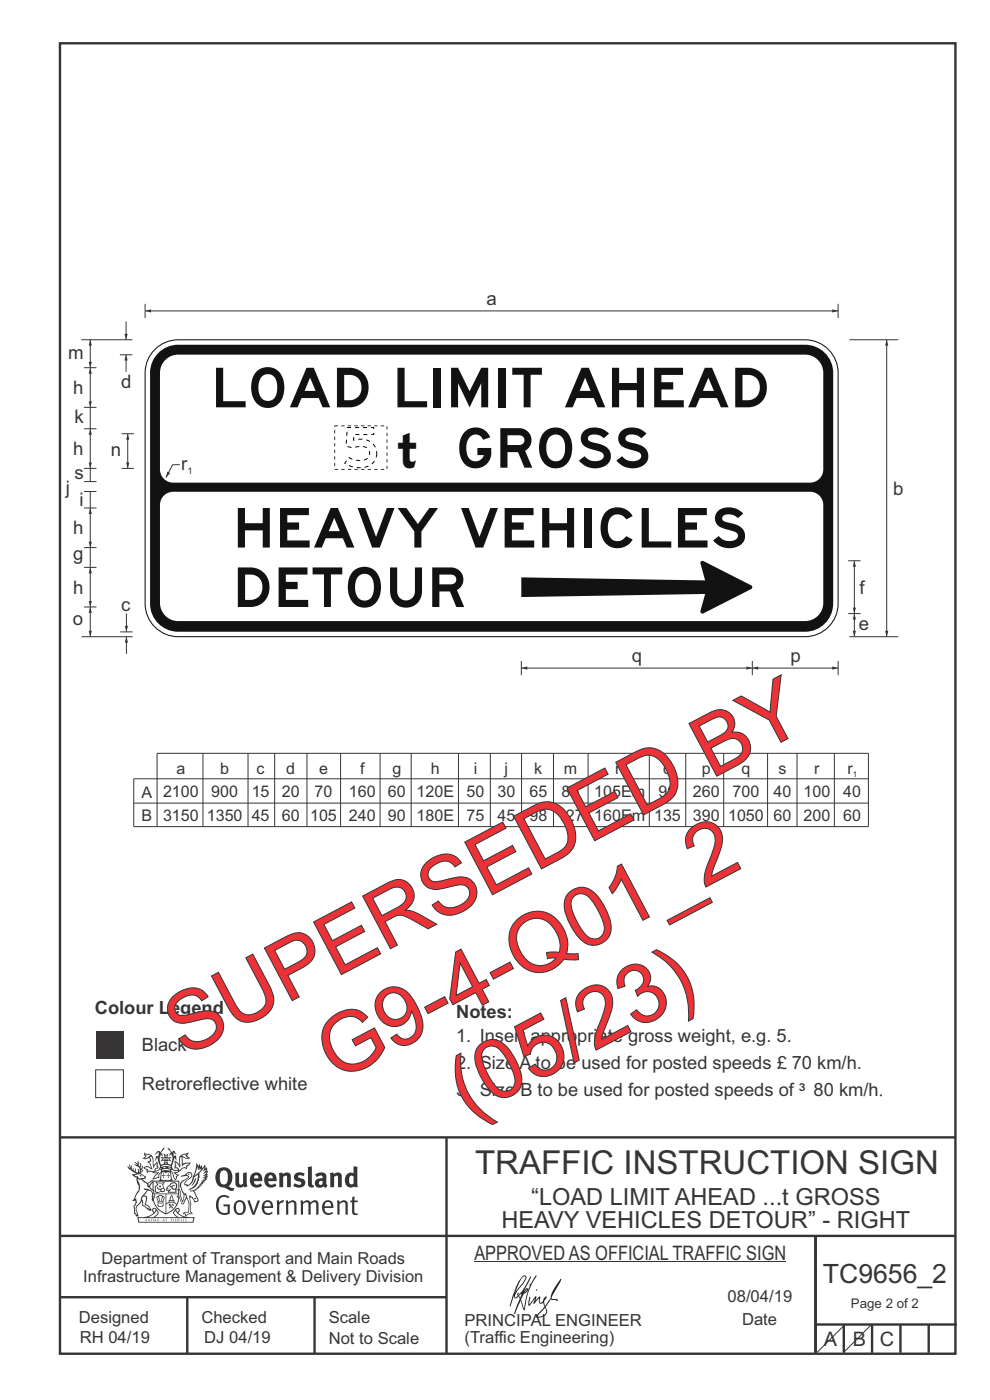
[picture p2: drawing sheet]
<svg xmlns="http://www.w3.org/2000/svg" width="210mm" height="297mm" viewBox="0 0 210 297" stroke-linecap="round" stroke-linejoin="round" font-family="sans-serif">
<path d="M26.8 135.1v3.6" fill="none" stroke="#373435" stroke-width=".21"/>
<path d="M26.8 135.1l.4 1.2h-.7z" fill="#373435"/>
<path d="M188.1 72.1v63" fill="none" stroke="#373435" stroke-width=".21"/>
<g fill="#373435">
<path d="M188.1 72.1l.3 1.2h-.6z"/>
<path d="M187.8 133.8h.6l-.3 1.3z"/>
</g>
<path d="M17.3 135.1h10.8M25.5 134.1h2.6M26.8 130.1v3.9" fill="none" stroke="#373435" stroke-width=".21"/>
<path d="M26.5 132.8h.7l-.4 1.2z" fill="#373435"/>
<path d="M25.4 75.3h2.7M26.7 68.2v3.9" fill="none" stroke="#373435" stroke-width=".21"/>
<path d="M26.4 70.8h.7l-.4 1.3z" fill="#373435"/>
<path d="M26.7 75.2v3.7" fill="none" stroke="#373435" stroke-width=".21"/>
<path d="M26.7 75.2l.4 1.3h-.7z" fill="#373435"/>
<path d="M17.3 72.1h10.8M19.1 128.8v6.3" fill="none" stroke="#373435" stroke-width=".21"/>
<g fill="#373435">
<path d="M19.1 128.8l.4 1.2h-.7z"/>
<path d="M18.8 133.8h.7l-.4 1.3z"/>
</g>
<path d="M17.8 128.8h2.7M19.1 120.4v8.4M180.2 135.1h10.3" fill="none" stroke="#373435" stroke-width=".21"/>
<g fill="#373435">
<path d="M19.1 120.4l.4 1.2h-.7z"/>
<path d="M18.8 127.5h.7l-.4 1.3z"/>
</g>
<path d="M30.8 64.5v3M17.8 120.4h2.7M181.2 130.2v4.9" fill="none" stroke="#373435" stroke-width=".21"/>
<g fill="#373435">
<path d="M181.2 130.2l.4 1.2h-.7z"/>
<path d="M180.9 133.8h.7l-.4 1.3z"/>
</g>
<path d="M181.2 119v11.2M179.9 130.2h2.6" fill="none" stroke="#373435" stroke-width=".21"/>
<g fill="#373435">
<path d="M181.2 119l.4 1.2h-.7z"/>
<path d="M180.9 128.9h.7l-.4 1.3z"/>
</g>
<path d="M17.8 116.2h2.7M19.1 107.8v12.6M179.9 119h2.6" fill="none" stroke="#373435" stroke-width=".21"/>
<g fill="#373435">
<path d="M19.1 107.8l.4 1.2h-.7z"/>
<path d="M18.8 114.9h.7l-.4 1.3z"/>
</g>
<path d="M17.8 99.4h2.7M19.1 91v8.4" fill="none" stroke="#373435" stroke-width=".21"/>
<g fill="#373435">
<path d="M19.1 91l.4 1.2h-.7z"/>
<path d="M18.8 98.1h.7l-.4 1.3z"/>
</g>
<path d="M19.1 78v13M17.8 86.4h2.7M17.8 91h2.7M19.1 99.4v2.8M17.8 107.8h2.7M17.8 104.3h2.7M17.8 102.2h2.7M19.1 104.3v3.5" fill="none" stroke="#373435" stroke-width=".21"/>
<g fill="#373435">
<path d="M19.1 78l.4 1.3h-.7z"/>
<path d="M18.8 85.2h.7l-.4 1.2z"/>
</g>
<path d="M17.8 78h2.7M19.1 72.1v5.9" fill="none" stroke="#373435" stroke-width=".21"/>
<g fill="#373435">
<path d="M19.1 72.1l.4 1.2h-.7z"/>
<path d="M18.8 76.8h.7l-.4 1.2z"/>
</g>
<path d="M25.8 99.4h2.6M27.1 92v7.4" fill="none" stroke="#373435" stroke-width=".21"/>
<g fill="#373435">
<path d="M27.1 92l.3 1.3h-.6z"/>
<path d="M26.8 98.1h.6l-.3 1.3z"/>
</g>
<path d="M25.8 92h2.6M110.6 141.7h49M110.6 140.2v3M177.8 140.2v3" fill="none" stroke="#373435" stroke-width=".21"/>
<g fill="#373435">
<path d="M110.6 141.7l1.2-.3v.7z"/>
<path d="M158.3 141.4l1.3 .3-1.3 .4z"/>
</g>
<path d="M159.6 141.7h18.2" fill="none" stroke="#373435" stroke-width=".21"/>
<g fill="#373435">
<path d="M176.5 141.4l1.3 .3-1.3 .4z"/>
<path d="M159.6 141.7l1.2-.3v.7z"/>
</g>
<path d="M180.2 72.1h10.3M159.6 140.2v3" fill="none" stroke="#373435" stroke-width=".21"/>
<path d="M32.5 74.5a7 7 0 0 1 5.3-2.4h133a7 7 0 0 1 7 7v49a7 7 0 0 1-7 7h-133a7 7 0 0 1-7-7v-49a7 7 0 0 1 1.7-4.6z" fill="#fff"/>
<path d="M32.5 74.5a7 7 0 0 1 5.3-2.4h133a7 7 0 0 1 7 7v49a7 7 0 0 1-7 7h-133a7 7 0 0 1-7-7v-49a7 7 0 0 1 1.7-4.6z" fill="none" stroke="#111211" stroke-width=".22"/>
<path d="M33.6 74.9a5.9 5.9 0 0 1 4.2-1.8h133a6 6 0 0 1 5.9 6v49a6 6 0 0 1-5.9 5.9h-133a6 6 0 0 1-6-5.9v-49a5.9 5.9 0 0 1 1.8-4.2z" fill="#111211"/>
<g fill="#fff">
<path d="M35.1 76.4a3.8 3.8 0 0 1 2.7-1.2h133a3.9 3.9 0 0 1 3.8 3.9v20.5a2.8 2.8 0 0 1-2.8 2.8h-135.1a2.8 2.8 0 0 1-2.8-2.8v-20.5a3.8 3.8 0 0 1 1.2-2.7z"/>
<path d="M34.6 105.4a2.8 2.8 0 0 1 2.1-1.1h135.1a2.8 2.8 0 0 1 2.8 2.8v20.8a3.9 3.9 0 0 1-3.8 3.9h-133a3.9 3.9 0 0 1-3.9-3.9v-20.8l.1-.6z"/>
</g>
<path d="M110.6 122.5l39 .6-1-3.7a.44 .44 0 0 1 .6-.4l10.1 5.2 .3 .4-.3 .4-10.2 5.2a.44 .44 0 0 1-.5-.6l1-3.6-39 .7z" fill="#111211"/>
<path d="M30.8 66h147M177.8 64.5v3" fill="none" stroke="#373435" stroke-width=".21"/>
<g fill="#373435">
<path d="M176.5 65.6l1.3 .4-1.3 .3z"/>
<path d="M30.8 66l1.2-.4v.7z"/>
</g>
<path d="M71 90.3h11.1v9.3h-11.1z" fill="none" stroke="#373435" stroke-width=".21" stroke-dasharray=".7 .7" stroke-linecap="butt"/>
<path d="M38.1 98.6h-1.5l-1.4 2.7" fill="none" stroke="#373435" stroke-width=".21"/>
<path d="M35.5 100.1l.6 .3-.9 .9z" fill="#373435"/>
<g fill="none" stroke="#373435" stroke-width=".21">
<path d="M43.1 159.8v15.6M52.6 159.8v15.6M58.3 159.8v15.6M65.1 159.8v15.6M72.2 159.8v15.6M80.6 159.8v15.6M87.2 159.8v15.6M97.2 159.8v15.6M104 159.8v15.6M110.6 159.8v15.6M117.4 159.8v15.6M124.7 159.8v15.6"/>
<path d="M137.7 159.8v15.6M145.5 159.8v15.6M153.5 159.8v15.6M162.8 159.8v15.6M169.1 159.8v15.6M177 159.8v15.6M28.4 170.4h155.8M184.2 165.2h-155.8v10.2h155.8v-15.6h-150.9v15.5M179.3 280.9l-6 6"/>
</g>
<g fill="none" stroke="#373435" stroke-width=".51">
<path d="M12.7 9.2h190v278h-190zM12.7 241.3h190M94.7 241.4v45.8M12.7 275.2h82M12.7 262.2h190.1M39.7 275.2v12M66.7 275.2v12M173 262.1v24.9M173 281h30M179 281v6M185 281v6M191 281v6"/>
<path d="M197 281v6"/>
</g>
<path d="M20.3 227h5.9v5.9h-5.9z" fill-rule="evenodd" fill="#fefefe" stroke="#373435" stroke-width=".21"/>
<g fill="#373435">
<path d="M20.3 218.8h5.9v5.9h-5.9z" fill-rule="evenodd"/>
<path d="M47 248.4a2.55 2.55 0 0 0 0 2.7l.3 .2a.81 .81 0 0 0 1-1v-.5a1.04 1.04 0 0 0-1.1-1.5zM46.3 248.1a1.82 1.82 0 0 1 2.1-.2 1.82 1.82 0 0 1 .9 1.8 2.29 2.29 0 0 1-.8 2l.7 .3h.5l-.2 .6a2.87 2.87 0 0 1-2-.7 2.12 2.12 0 0 1-1.7-3.1z" fill-rule="evenodd"/>
<path d="M49.9 248.9l.8-.2v2a.46 .46 0 0 0 .3 .6 .46 .46 0 0 0 .6-.3v-2.1l.7-.2v2.4l.2 .5-.5 .3-.3-.3a1.02 1.02 0 0 1-1.2 .3 1.02 1.02 0 0 1-.6-1.1z" fill-rule="evenodd"/>
<path d="M54 249.5l-.1 .5h.9a.49 .49 0 0 0-.2-.6 .49 .49 0 0 0-.6 .1zM53.4 249.1a1.34 1.34 0 0 1 1.6-.2 1.34 1.34 0 0 1 .6 1.5v.2h-1.7a.77 .77 0 0 0 .5 .8 .77 .77 0 0 0 .9-.4l.3 .5a1.59 1.59 0 0 1-2 .2 1.59 1.59 0 0 1-.5-2.1z" fill-rule="evenodd"/>
<path d="M57 249.5l-.1 .5h1a.49 .49 0 0 0-.2-.6 .49 .49 0 0 0-.7 .1zM56.4 249.1a1.34 1.34 0 0 1 1.6-.2 1.34 1.34 0 0 1 .7 1.5v.2h-1.8a.77 .77 0 0 0 .5 .8 .77 .77 0 0 0 .9-.4l.4 .5a1.59 1.59 0 0 1-2.1 .2 1.59 1.59 0 0 1-.5-2.1z" fill-rule="evenodd"/>
<path d="M59.2 248.9l.7-.2 .1 .4a.95 .95 0 0 1 1-.3 .95 .95 0 0 1 .7 .8v2.3h-.8v-2.3a.46 .46 0 0 0-.8 .1v2.2h-.8z" fill-rule="evenodd"/>
<path d="M62.6 249.1a1.75 1.75 0 0 1 2-.1l-.2 .5-.6-.2a.43 .43 0 0 0-.6 .3l.4 .3a1.04 1.04 0 0 1 1.2 1.1 1.04 1.04 0 0 1-1.4 1l-1.2-.4 .3-.6 1 .4 .4-.4a.88 .88 0 0 0-1-.5l-.4-.2-.1-.4z" fill-rule="evenodd"/>
<path d="M65.3 247.6l.8-.2 .1 3.8 .3 .2 .1 .4a.88 .88 0 0 1-1 0 .88 .88 0 0 1-.3-1z" fill-rule="evenodd"/>
<path d="M67.8 250.6a.43 .43 0 0 0-.1 .7 .43 .43 0 0 0 .7-.1v-.7zM66.8 249.1a1.7 1.7 0 0 1 2.4 .1v1.9l.3 .4-.4 .5-.5-.4a1.03 1.03 0 0 1-1.7-.1 1.03 1.03 0 0 1 .8-1.5h.7v-.4a.8 .8 0 0 0-1.2 .1z" fill-rule="evenodd"/>
<path d="M70 248.9l.7-.2 .1 .4a.95 .95 0 0 1 1-.3 .95 .95 0 0 1 .7 .8v2.3h-.8v-2.3a.46 .46 0 0 0-.8 .1v2.2h-.8z" fill-rule="evenodd"/>
<path d="M74.3 249.5a1.48 1.48 0 0 0 0 1.7h.5l.2-.1v-1.5l-.3-.2zM75 247.4l.8 .1 .1 4.4h-.7l-.1-.2a1.26 1.26 0 0 1-1.4 0 1.26 1.26 0 0 1-.5-1.3 1.29 1.29 0 0 1 .4-1.4 1.29 1.29 0 0 1 1.4-.1z" fill-rule="evenodd"/>
<path d="M46.4 253.9a1.72 1.72 0 0 1 2.3 0l-.3 .3a1.24 1.24 0 0 0-1.4-.2 1.24 1.24 0 0 0-.6 1.4 1.49 1.49 0 0 0 1.2 1.9l.7-.1v-1.3h-.8l-.1-.4h1.3v1.9a1.93 1.93 0 0 1-2.2 0 1.93 1.93 0 0 1-.7-2.2l.2-.8z" fill-rule="evenodd"/>
<path d="M50.4 255.1a1.65 1.65 0 0 0 .2 2.2 .99 .99 0 0 0 1-1.4 .78 .78 0 0 0-.4-.8 .78 .78 0 0 0-.8 0zM50 254.9a1.33 1.33 0 0 1 1.6-.1 1.33 1.33 0 0 1 .5 1.4 1.31 1.31 0 0 1-1.3 1.6 1.31 1.31 0 0 1-1.2-1.6v-.6z" fill-rule="evenodd"/>
<path d="M52.5 254.7l.4-.1 .9 2.6 .8-2.5h.5l-1.1 3h-.5z" fill-rule="evenodd"/>
<path d="M56.3 255.2l-.2 .7h1.3a.7 .7 0 0 0-.3-.8 .7 .7 0 0 0-.8 .1zM55.9 255a1.22 1.22 0 0 1 1.5-.2 1.22 1.22 0 0 1 .5 1.5h-1.8a.93 .93 0 0 0 .5 1 .93 .93 0 0 0 1.1-.2l.2 .3a1.43 1.43 0 0 1-1.8 .1 1.43 1.43 0 0 1-.6-1.7z" fill-rule="evenodd"/>
<path d="M58.7 254.7l.4-.1 .1 .5 .4-.4 .6-.1-.2 .5a.66 .66 0 0 0-.8 .7v1.9h-.4z" fill-rule="evenodd"/>
<path d="M60.6 254.7l.4-.1 .1 .5a.94 .94 0 0 1 1-.5 .94 .94 0 0 1 .8 .8v2.3h-.5l-.1-2.5a.81 .81 0 0 0-1.2 .3v2.2h-.4z" fill-rule="evenodd"/>
<path d="M63.7 254.7l.5-.1 .1 .5 .4-.3a.78 .78 0 0 1 1.1 .3 .9 .9 0 0 1 1-.5 .9 .9 0 0 1 .8 .8v2.3h-.5l-.1-2.5a.67 .67 0 0 0-1.1 .3v2.2h-.5v-2.4l-.4-.3-.7 .4v2.3h-.5z" fill-rule="evenodd"/>
<path d="M69 255.2l-.1 .7h1.3a.7 .7 0 0 0-.3-.8 .7 .7 0 0 0-.9 .1zM68.7 255a1.22 1.22 0 0 1 1.5-.2 1.22 1.22 0 0 1 .5 1.5h-1.8a.93 .93 0 0 0 .4 1 .93 .93 0 0 0 1.2-.2l.1 .3a1.44 1.44 0 0 1-1.7 .1 1.44 1.44 0 0 1-.6-1.7z" fill-rule="evenodd"/>
<path d="M71.4 254.7l.5-.1 .1 .5a.94 .94 0 0 1 1-.5 .94 .94 0 0 1 .8 .8v2.3h-.5l-.1-2.5a.81 .81 0 0 0-1.2 .3v2.2h-.4z" fill-rule="evenodd"/>
<path d="M74.7 253.9l.5-.1v.9h.7l-.1 .3h-.6v2.2l.1 .2h.5l.1 .3a.75 .75 0 0 1-1.2-.6v-2.1h-.4v-.3h.4z" fill-rule="evenodd"/>
<path d="M30.8 244.9l1.1 .3-.9 .5h-.4l.6-.5zM31.8 245.4h.2a2.44 2.44 0 0 1 .4 1.9l.1 .5 .7-1-.1 .6 .3 .3a.57 .57 0 0 0-.6 .7l-1-.1-.5 .2 .2-.5-.8-.3 .7-.1 .9 .5 .1-.1-.6-1.3-.2-.2h.5zM30.7 244.4l-.1 .5 .2 .4-.6 .4a1.04 1.04 0 0 0 1.4-.1l.2 .6-.3 .1-.2 .4a.94 .94 0 0 1 .8 1.1l-.2-.1a1.16 1.16 0 0 0-1.5-.1l.3 .4 .4 .2 .1 .5 .2 .1 .1-.2a.94 .94 0 0 1 1.1 .2l.8 .1-1.2 1.2a1.13 1.13 0 0 0 1.2-.2l.4-.1-.1-.4 .5-.8a.83 .83 0 0 0-.6 1.1l-.3-.1-.7 .4 1.1-1.4-.5 .1-.5-.1 1.3-.5-.1-.1-.9 .4v-.3l.2-.2 .3 .1 .1-.3-.2-.4v-.6l-.1-.4-.7 1v-.7a1.42 1.42 0 0 0-1.6-1.8z" fill-rule="evenodd"/>
<path d="M38.5 245.2l.5-.2 .7-.1-.6 .3 .8 .5h-.3zM38.3 245.5l.2-.1 .1 2a1.69 1.69 0 0 1 1.6-.6l-.8 .5 .1 .5a1.1 1.1 0 0 0-1.5 .6l-.1-.5-.2-.2h-.5l.3-.4-.3-.7a1.42 1.42 0 0 1 .8 1.1l.2-.1zM37.1 246.2l.1 1-.2 .3 .1 .4h.5l.1 .2a.96 .96 0 0 1-1.1-.1l-.1 .1a1.06 1.06 0 0 0 1.3 .2v.1a.72 .72 0 0 1-1 .2l.3 .5 .6 .2-.4 .2-.1 .6-.2-.3-.4-1.1-.4-.4 .4 .9a1.54 1.54 0 0 0 .7 1.2l.2-.3a.58 .58 0 0 1 .4-.8l.2-.1h-.3l-.5-.3 .9-.5a.93 .93 0 0 1 1.2-.5v.2l.2-.2 .1-.5a.99 .99 0 0 0 .7-.8l-1.3 .1-.3 .2-.1-1.4 .9 .4 .9-.3h-.4l-.5-.4 .4-.7-.6 .2a1.46 1.46 0 0 0-1.4 2.1v.4l-.2-.4z" fill-rule="evenodd"/>
<path d="M35.6 248.9l.2 .1-.1 .3 .4 .1h-.4v.6l-.1-.6h-.3l.3-.1z" fill-rule="evenodd"/>
<path d="M34.6 248.9l.2 .1v.3l.3 .1h-.3l-.1 .6v-.6h-.4l.4-.1z" fill-rule="evenodd"/>
<path d="M34.3 248.8a.57 .57 0 0 1 .9 .2 .57 .57 0 0 1 .9-.2l.2 1.4h-.2a.57 .57 0 0 1-.9 0 .69 .69 0 0 1-1.1 0zM34.2 248.1l-.3 2.1-.2 .4h3l-.2-.4-.3-2.1h-.2v.2l-.8-.1-.8 .1v-.2z" fill-rule="evenodd"/>
<path d="M34.2 252.4a.3 .3 0 0 0 .6 0 .3 .3 0 0 0-.6 0zM33.3 250.9l.3 .3-.3 .4a.79 .79 0 0 0 0 1.3l.8-.2-.1-.3a.55 .55 0 0 1-.7-.6l.1-.1 .2 .3 .3 .2 .8-.2-.4-.7 .4-.4-.7 .2zM33 250.7l1.1 .2 .9-.2-.4 .6 .4 1.2a.56 .56 0 0 1-.8 .3l-.2 .1a.73 .73 0 0 1-.9 .1 .73 .73 0 0 1-.3-1v-.4l.6-.4z" fill-rule="evenodd"/>
<path d="M35.6 251.8l.7-.4a.58 .58 0 0 1 1-.1 .58 .58 0 0 1-.4 .9l-.3-.3a.43 .43 0 0 1 .6-.4 .57 .57 0 0 0-.8 .2l-.2-.1-.3 .1 .4 .2a.55 .55 0 0 0 .9 .4v.5h-1.3l.3-.4-.1-.1-.6 .1 .2-.3-.2-.1zM35.4 251.8l-.1 .2a.39 .39 0 0 0 .2 .6h.3l-.2 .4h1.9l-.1-.8a.86 .86 0 0 0-.1-1.3 .86 .86 0 0 0-1.3 .4z" fill-rule="evenodd"/>
<path d="M36 254.8h.8v.2h-.8zM36.4 253.8l.2 .8h-.4zM36.4 253.5l-.3 .5-.1 .6h-.2v.4l-.7 .4 .2 .1a1.48 1.48 0 0 1 2.1 .2l.2-.1-.6-.5v-.5h-.2l-.1-.6z" fill-rule="evenodd"/>
<path d="M35.8 255.4l.4 .1 .1 .3 .3-.2-.2-.2a.38 .38 0 0 1 .5 .5l-.2-.2-.3 .2 .3 .2-.3 .3-.1-.4-.4 .4-.1-.2 .4-.3-.1-.1-.2 .1z" fill-rule="evenodd"/>
<path d="M34.5 254h.2v.2l-.2 .6h-.2zM33.6 255.3h.9v.2a.55 .55 0 0 1-.8 .4v-.2l-.2-.1zM33.4 254h.2l.2 .8h-.2zM33.6 255l.8-.1 .1 .2h-.8zM33.8 253.7h.5l-.2 1.1h-.1zM33.3 253.8l-.1 .3 .3 1.1a.48 .48 0 0 0-.1 .6 .48 .48 0 0 0 .5 .2h.5a.49 .49 0 0 0 .2-.8l.3-1.1-.1-.3a1.42 1.42 0 0 0-1.5 0z" fill-rule="evenodd"/>
<path d="M33.7 251.5l.4 .1 .1 .3h-.3z" fill-rule="evenodd"/>
<path d="M41.3 250.1l.3-.2-.2 .8-.6 .8h-.2l.5-.7z" fill-rule="evenodd"/>
<path d="M39.7 249l.3-.2 .5 .2a.88 .88 0 0 1-.6 1.1 1.22 1.22 0 0 0-.8 1.3l.5 .2a.72 .72 0 0 0 .9-.4l.5-.8 .2-.6 .8-.6v.2a2.85 2.85 0 0 1-2 2.9l.1 .1a2.13 2.13 0 0 0 1.9-1.5v-.3a2.01 2.01 0 0 0 .3-1.7l1.1-1.3-.4 1 .7-.5-.7 1 .8-.4-.8 .8 .7-.2-.9 .6 .8-.1-.8 .4h.7l-.8 .3 .3 .2h-.4l.2 .3h-.4l.2 .3h-.4l.1 .2h-.1a2.16 2.16 0 0 1-2 1.1l.1 .2 .4-.1a.76 .76 0 0 1 .7 .8l.5 1.2-.6 .2a1.45 1.45 0 0 0-1.1-1.3l.2 1.8-.1 1.8 .4 .3a1.07 1.07 0 0 0-1.2 .4v-.3l-.5-.2a.87 .87 0 0 1 1.1-.1v-.7a4.4 4.4 0 0 0-.6-3.1l-.1-.3h-.2a2.16 2.16 0 0 1-.7-2.2l.3-.4 1.2-.7a.55 .55 0 0 0-.4-.8zM37.8 252.4a.76 .76 0 0 1 .3 1.1l.6 1.6 .4-1.7 .2 .1a.61 .61 0 0 1-.1 .9l-.3 .8-.2 .1-.7-1.6-.3 .1a1.18 1.18 0 0 0 .1-1.4zM41.8 247.5l.2 .7 .3-.5v.6l.4-.5a1.9 1.9 0 0 1-1.2 1.4l-.3 .3zM38.2 249.6l1.4-.2 .2 .2v.3l-.5 .2a1.26 1.26 0 0 0-.9 1.9l.2 .7a1.84 1.84 0 0 1 .1 2.1l-.4-1.4a.96 .96 0 0 0-.4-1.2l-.4 .2a.78 .78 0 0 1 0 1.3l.1 .3h.4l.4 1.1a.38 .38 0 0 0 .2 .4 .38 .38 0 0 0 .4-.1l.6-1.2a2.94 2.94 0 0 1 .4 2.5l-.1 .4h-.8l-.3 .4v.2l.4-.1 .1 .4 .2 .1a1.02 1.02 0 0 1 1.3-.5v-.4l-.3-.1 .1-1.8-.3-1.3h.1a1.14 1.14 0 0 1 .8 1 .63 .63 0 0 0 .8-.2 .63 .63 0 0 0-.2-.9l-.6-1.2 .9-.6 .2-.4h.3l-.1-.2h.4l-.1-.3h.3l-.1-.3 .5-.1-.2-.2 .6-.4v-.2h-.2l.4-.5h-.3l.3-.5-.4 .1 .4-.5v-.3l-.3 .2 .2-.7-.1-.2-.4 .3v-.8l-.6 .8-.2-.8-.2 .5-.3-.7-.1 .6-.5-.8-.1 1.4-.6 1.8a1.81 1.81 0 0 1-1 1.5l-.6-.2a1.75 1.75 0 0 1 1.1-1.2 .75 .75 0 0 0 .1-1.3 .75 .75 0 0 0-1.2 .4z" fill-rule="evenodd"/>
<path d="M41.2 254.1h.3l.2 .2-.4 .1z" fill-rule="evenodd"/>
<path d="M29.4 258.4h11.6l-.1 .8h-11.4zM31.3 258.2l.5-.1a2.48 2.48 0 0 0 1.4-1.3l.3 .5-.5 .6-.5 .3zM32.5 256.6l.3-.2 .2 .1-.3 .7zM37.2 256.8a2.65 2.65 0 0 0 1.8 1.4h-1.1l-.5-.3-.5-.6zM37.4 256.5l.2-.1 .3 .2-.3 .6zM29.2 258.2l.1 1.2h11.8l.2-1.1-.2-.1a4.1 4.1 0 0 1-3.3-.9l.3-.4-.1-.6a1.06 1.06 0 0 0-1.3 1l.2 .4 .6 .5h-4.7l.3-.1a.84 .84 0 0 0 .6-.8 .84 .84 0 0 0-.5-.8l-.3-.2h-.5l-.1 .6 .3 .4a4.2 4.2 0 0 1-3.4 .9z" fill-rule="evenodd"/>
<path d="M31 258.7l.1 .2h-.2zM31 258.5l-.3 .6 .4-.2 .2 .2z" fill-rule="evenodd"/>
<path d="M31.3 258.6h.3v.4a.25 .25 0 0 0 .2-.1 .25 .25 0 0 0-.1-.3h.1a.29 .29 0 0 1 0 .4 .29 .29 0 0 1-.4 0 .29 .29 0 0 1 0-.4z" fill-rule="evenodd"/>
<path d="M32.2 258.6a.22 .22 0 0 1 .3 .2 .22 .22 0 0 1-.3 .2zM32 258.6l.1 .4a.33 .33 0 0 0 .4 0 .33 .33 0 0 0 0-.4 .33 .33 0 0 0-.5 0z" fill-rule="evenodd"/>
<path d="M32.9 258.7l.1 .2h-.2zM32.9 258.5l-.2 .6 .3-.2 .2 .2z" fill-rule="evenodd"/>
<path d="M33.3 258.6h.2l.1 .1 .2-.1-.2 .2 .2 .3-.3-.3-.1 .3h-.1l.2-.3z" fill-rule="evenodd"/>
<path d="M34.7 258.7l.1 .2h-.2zM34.7 258.5l-.3 .6 .4-.2 .2 .2z" fill-rule="evenodd"/>
<path d="M35 258.5h.5l-.2 .1v.5h-.2l.1-.5z" fill-rule="evenodd"/>
<path d="M36.2 258.6l.3-.1-.1 .1v.2h.1h-.1v.3h-.2z" fill-rule="evenodd"/>
<path d="M36.7 258.6h.2v.5h-.2z" fill-rule="evenodd"/>
<path d="M37.3 258.6a.22 .22 0 0 1 .3 .2 .22 .22 0 0 1-.3 .2zM37.1 258.6v.4a.33 .33 0 0 0 .5 0 .33 .33 0 0 0 0-.4 .33 .33 0 0 0-.5 0z" fill-rule="evenodd"/>
<path d="M37.8 258.6l.4-.1-.2 .1v.2h.1h-.1v.2l.2 .1h-.4z" fill-rule="evenodd"/>
<path d="M38.4 258.6h.2l-.1 .4 .2 .1h-.3z" fill-rule="evenodd"/>
<path d="M38.9 258.6h.2v.5h-.2z" fill-rule="evenodd"/>
<path d="M39.3 258.6h.2h-.1l.2 .3-.2 .2-.1-.1v-.1l.2 .1z" fill-rule="evenodd"/>
<path d="M34.2 247.4a1.51 1.51 0 0 1 2 .2 2.67 2.67 0 0 0-2.1 0zM35.7 247.6l.4 .1 .1 .3-.4-.1zM34.6 247.6h.5l.1 .2h-.4zM34 247.8l.3 .2h-.3zM34.9 246.9l.3-.2 .3 .2zM34.9 245.6l.2 .1v.3h-.2zM35 245.1l.2 .2 .2-.2-.1 .3h-.2zM35.1 246.3h.2l.1 .4-.2-.2-.2 .2zM35.3 245.7l.2-.1v.4h-.2zM34.4 245.7h.3l.1 .3-.4 .1 .2-.2zM35.7 245.7h.3l-.2 .2 .2 .2-.4-.1zM32.7 244.9l1-.5-.1 1-.2-.2-.3 .2-.3 1.1 .5-1 .3 .9a1.84 1.84 0 0 1 .2 1.7l.4 .1a2.48 2.48 0 0 1 2.2 0l.2-.2-.2-.7 .7-1.8 .4 .7-.2-1-.2-.1-.2 .3v-.9l.6 .4-.6-.8-.3 .1-.1 .4-.5-.9-.5-.3 .2 .5 .6 .5-.5 .8 .4-.4a2.06 2.06 0 0 1 0 2.3l-.5-.2-.2-.6 .1-.1 .8 .2-.4-.5 .4-.5-.7 .2-.2-.2 .2-.7-.5 .4-.5-.4 .2 .7-.2 .2-.7-.2 .4 .5-.4 .5 .8-.2 .1 .1-.2 .6-.5 .2a2.02 2.02 0 0 1 0-2.2l.3 .5-.1-.7-.3-.1 .8-1.2-.4 .3-.5 .8-.2-.3a.8 .8 0 0 0-.8 .5z" fill-rule="evenodd"/>
<path d="M29.2 250.1l.3 .1a.61 .61 0 0 1 .8 .4l.3 .2a.8 .8 0 0 1 .6 1l.4 .1 .5 .5a1 1 0 0 1 .5 1.1l-.1 .7v-.5h-.1a.96 .96 0 0 0-.8-1.3l-.2-.2h-.7l-.1-.1-.1 .1 .1 .3h.6l-1.2 1.3-.2 1-.4 .6a1.33 1.33 0 0 0-.5 1.8l.2 .5a1.26 1.26 0 0 1-.5-1.5l-.1-.3a1.56 1.56 0 0 0 .4-1.7l-.3 .2 .2-.5a3.2 3.2 0 0 0 .7-3zM30.4 253.9h.4a2.06 2.06 0 0 1-.1 1.6l.7 .5 .4 .4-.6-.1-.8-.6-.1-.9a.51 .51 0 0 1 .1-.9zM28.6 249.3a1.52 1.52 0 0 1 2.1 .5l-1.1 .2-.2-.1-.1-.4h-.5zM27.5 247v.8l-.3-.4h-.1a3.1 3.1 0 0 0 1.9 1.6l-1 .1 .5 .6 .5 .1 .1 1.1a1.84 1.84 0 0 1-.3 2.5l-.4 .9-.3 .4 .2 .1 .4-.1 .1 .4-.2 .5-.3 .2 .1 1.7h.2l.3 .5 .1 .1 .4-.1-.1-.5a1.3 1.3 0 0 1-.1-1.7l.9-1 .1 1.1 .6 .2 .5 .5 .1-.1 .2 .3h.5a1.85 1.85 0 0 0-1.2-1.4l.1-.3a1.39 1.39 0 0 0 0-1.4l-.5-.1 .5-.5a.66 .66 0 0 1 .9-.4 .66 .66 0 0 1 .3 .9l-.1 .4 .2-.1v.2l-.1 .3 .2 .5 .1-.3a2.24 2.24 0 0 0 .1-2.2 .73 .73 0 0 1-.7-.7 .73 .73 0 0 1 .6-.7v-.2a.94 .94 0 0 0-.9 .8 .48 .48 0 0 1-.1-.6 .48 .48 0 0 1 .5-.2l.5-.3a.51 .51 0 0 0-.8 .2l-.5 .2-1-.8h.6l.2-.5-1.2-.7 .5-.5v-.3l-.5 .4 .1-.2a.69 .69 0 0 0 .2-1v.4l-.2 .3v-1.1l-.3-.2 .1 .6-.1 .2-.4-1.3v.7l-.6-.4 .5 .7-.6-.2 .3 .3a1 1 0 0 1 .7 1.4l-.2-.8v.9l-.5-.2v-.8l-.2 .7-.2-.1-.1-.6-.2 .4-.2-.2 .1-.7-.2 .5z" fill-rule="evenodd"/>
<path d="M29.6 249.4l.2-.1 .3 .2z" fill-rule="evenodd"/>
<path d="M32.4 250.5h5.6v2l-.2-.1v-1.7h-5.2v2.5h5.2v-.8l.1 .2-.1 1.1v-.3h-2.5v4a4.1 4.1 0 0 0 2.6-3.6l.1-.1a4 4 0 0 1-2.8 3.9 4.2 4.2 0 0 1-2.8-4.7l.1 1.2 .1-.1a3.8 3.8 0 0 0 2.5 3.4v-4h-2.5l-.2-.9z" fill-rule="evenodd"/>
<circle cx="40" cy="249.1" r=".17"/>
</g>
<path d="M100.6 267.7h66.2M185 280.9l-6 6" fill="none" stroke="#373435" stroke-width=".21"/>
<g fill="#252726">
<path d="M111.6 273.7l.2-.2-.5 .7zM110.4 274.5l.3 .1-.3 .7-.3-.4zM110.9 270.9l.5-.1a9.3 9.3 0 0 1-2 3.2l-.1 .2 1-2.5zM110.6 271a14.7 14.7 0 0 0-2.2 4.9l-.3 1.2 .1 .1 .8-2.4a.42 .42 0 0 0 .2 .7 .42 .42 0 0 0 .6-.3l.2-.2 .2 .6-1.1 3.1h.2l1.1-2.8 .6 1.9 .2 .2 .2-.5a13.5 13.5 0 0 1 2-6.2l.5-.5-.2-.2-1.6 2.1 .4-.1a14.9 14.9 0 0 0-1.3 5.1l-.4-1.2a1.39 1.39 0 0 1 .2-1.8l.1-.2a.92 .92 0 0 0 .8-1.2 .75 .75 0 0 0-.7 .7l-.2 .2 1.6-3.4h-.1l-.4 .7a10.5 10.5 0 0 1-2.2 3.2l.2-.4a.32 .32 0 0 0-.4 .2 .32 .32 0 0 0 .1 .4l-.5 .4a3.2 3.2 0 0 1 1.1-2.3l.5-.6a2.49 2.49 0 0 0 .7-1.6l-.3-.2z" fill-rule="evenodd"/>
<path d="M115.6 277.5a1.15 1.15 0 0 1 .1 1.3 1.15 1.15 0 0 1-1.2 .5h-.5zM112.3 275.1l-.3 1.7 .3 .2 1.2-1.5-.3 1.1 1.1-1.2a.94 .94 0 0 0 .4 1.2l.5-.3 .3 .9-1.2 1.3a.98 .98 0 0 0-.5 1 1.9 1.9 0 0 0 2.3-1.3l-.1-.3a1.02 1.02 0 0 1 .3-1.4l.5-.9 1.5 .3-.2-.5v.3l-1.1-.2v-.2l2-3.6 .1-.3-.1-.1-1.8 2.7a6.6 6.6 0 0 1-1.5 3l-.2-.2a1.01 1.01 0 0 1 .4-1.4l.1-.2-.3-.2-.3 .5-.2 .5-.5 .4-.2-.4 .1-.9-.2-.1-.8 .9 .2-.9h-.1l-1.4 1.7 .2-1.4v-.1z" fill-rule="evenodd"/>
<path d="M113.7 273.5l.3 .3h-.3z" fill-rule="evenodd"/>
</g>
<g font-size="17.6" fill="#ed3237">
<text x="39.1" y="224.4" transform="rotate(-28 39.1 224.4)">SUPERSEDED BY</text>
<text x="71.3" y="229.7" transform="rotate(-28 71.3 229.7)">G9-4-Q01_2</text>
<text x="99.1" y="237.2" transform="rotate(-28 99.1 237.2)">(05/23)</text>
</g>
<g font-size="11.7" fill="#111211">
<text x="44.7" y="86.4">LOAD LIMIT AHEAD</text>
<text x="96.6" y="99.2">GROSS</text>
<text x="49.4" y="116.2">HEAVY VEHICLES</text>
<text x="49.4" y="128.8">DETOUR</text>
</g>
<text font-size="11.7" fill="#070404" x="72.6" y="99.1">5</text>
<text font-size="10.2" fill="#111211" x="83.8" y="99.2">t</text>
<text font-size="7" fill="#373435" x="100.8" y="249">TRAFFIC INSTRUCTION SIGN</text>
<text font-size="5.6" fill="#373435" x="174.5" y="272.1">TC9656_2</text>
<g font-size="5" fill="#373435">
<text x="112.7" y="255.6">“LOAD LIMIT AHEAD ...t GROSS</text>
<text x="106.4" y="260.5">HEAVY VEHICLES DETOUR” - RIGHT</text>
</g>
<g font-size="4.2" fill="#373435">
<text x="100.6" y="267.2">APPROVED AS OFFICIAL TRAFFIC SIGN</text>
<text x="174.7" y="285.6">A</text>
<text x="180.9" y="285.6">B</text>
<text x="186.6" y="285.6">C</text>
</g>
<g font-size="4" fill="#373435">
<text x="103.2" y="64.7">a</text>
<text x="14.5" y="76.1">m</text>
<text x="15.6" y="83.6">h</text>
<text x="25.7" y="82.2">d</text>
<text x="15.8" y="89.7">k</text>
<text x="15.6" y="96.6">h</text>
<text x="15.8" y="101.7">s</text>
<text x="23.5" y="96.7">n</text>
<text x="38.4" y="99.7">r</text>
<text x="13.9" y="104.8">j</text>
<text x="16.9" y="107.4">i</text>
<text x="189.4" y="105">b</text>
<text x="15.6" y="113.4">h</text>
<text x="15.5" y="118.9">g</text>
<text x="15.6" y="126">h</text>
<text x="25.7" y="129.7">c</text>
<text x="182.3" y="126">f</text>
<text x="15.4" y="132.6">o</text>
<text x="182.2" y="133.7">e</text>
<text x="134.1" y="140.5">q</text>
<text x="167.7" y="140.5">p</text>
</g>
<g font-size="3.9" fill="#373435">
<text x="20.1" y="215.2">Colour Legend</text>
<text x="96.8" y="215.9">Notes:</text>
<text x="96.8" y="221.1">1. Insert appropriate gross weight, e.g. 5.</text>
<text x="30.1" y="223">Black</text>
<text x="96.8" y="226.8">2. Size A to be used for posted speeds</text>
<text x="168" y="226.8">70 km/h.</text>
<text x="30.1" y="231.2">Retroreflective white</text>
<text x="96.8" y="232.5">3. Size B to be used for posted speeds of ³ 80 km/h.</text>
</g>
<g font-size="3.5" fill="#373435">
<text x="21.6" y="268.1">Department of Transport and Main Roads</text>
<text x="17.7" y="272">Infrastructure Management &amp; Delivery Division</text>
<text x="16.7" y="280.6">Designed</text>
<text x="42.7" y="280.6">Checked</text>
<text x="69.7" y="280.6">Scale</text>
<text x="98.5" y="281.3">PRINCIPAL ENGINEER</text>
<text x="154.3" y="276.2">08/04/19</text>
<text x="157.4" y="281.2">Date</text>
<text x="16.9" y="284.8">RH 04/19</text>
<text x="43.3" y="284.8">DJ 04/19</text>
<text x="69.7" y="285.2">Not to Scale</text>
<text x="98.5" y="284.8">(Traffic Engineering)</text>
</g>
<g font-size="3.4" fill="#373435">
<text x="37.4" y="164.2">a</text>
<text x="46.7" y="164.2">b</text>
<text x="54.4" y="164.2">c</text>
<text x="60.7" y="164.2">d</text>
<text x="67.7" y="164.2">e</text>
<text x="76.4" y="164.2">f</text>
<text x="83.2" y="164.2">g</text>
<text x="91.4" y="164.2">h</text>
<text x="100.5" y="164.2">i</text>
<text x="107" y="164.2">j</text>
<text x="113.3" y="164.2">k</text>
<text x="119.6" y="164.2">m</text>
<text x="130.5" y="164.2">n</text>
<text x="140.6" y="164.2">o</text>
<text x="148.9" y="164.2">p</text>
<text x="157.3" y="164.2">q</text>
<text x="165.1" y="164.2">s</text>
<text x="172.7" y="164.2">r</text>
<text x="179.7" y="164.2">r</text>
<text x="30" y="169.2">A</text>
<text x="34.6" y="169.1">2100</text>
<text x="44.8" y="169.1">900</text>
<text x="53.4" y="169.1">15</text>
<text x="59.8" y="169.1">20</text>
<text x="66.7" y="169.1">70</text>
<text x="74" y="169.1">160</text>
<text x="82.3" y="169.1">60</text>
<text x="88.4" y="169.1">120E</text>
<text x="99" y="169.1">50</text>
<text x="105.5" y="169.1">30</text>
<text x="112.3" y="169.1">65</text>
<text x="119.1" y="169.1">85</text>
<text x="126.1" y="169.1">105Em</text>
<text x="139.7" y="169.1">90</text>
<text x="147" y="169.1">260</text>
<text x="155.4" y="169.1">700</text>
<text x="164.1" y="169.1">40</text>
<text x="170.4" y="169.1">100</text>
<text x="178.9" y="169.1">40</text>
<text x="30" y="174.2">B</text>
<text x="34.6" y="174.1">3150</text>
<text x="43.9" y="174.1">1350</text>
<text x="53.4" y="174.1">45</text>
<text x="59.8" y="174.1">60</text>
<text x="65.8" y="174.1">105</text>
<text x="74" y="174.1">240</text>
<text x="82.3" y="174.1">90</text>
<text x="88.4" y="174.1">180E</text>
<text x="99" y="174.1">75</text>
<text x="105.5" y="174.1">45</text>
<text x="112.3" y="174.1">98</text>
<text x="118.2" y="174.1">127</text>
<text x="126.1" y="174.1">160Em</text>
<text x="138.7" y="174.1">135</text>
<text x="147" y="174.1">390</text>
<text x="154.4" y="174.1">1050</text>
<text x="164.1" y="174.1">60</text>
<text x="170.4" y="174.1">200</text>
<text x="178.9" y="174.1">60</text>
</g>
<text font-size="2.8" fill="#373435" x="180.5" y="277.6">Page 2 of 2</text>
<text font-size="2" fill="#373435" x="39.7" y="100.5">1</text>
<text font-size="1.7" fill="#373435" x="180.9" y="164.9">1</text>
</svg>
